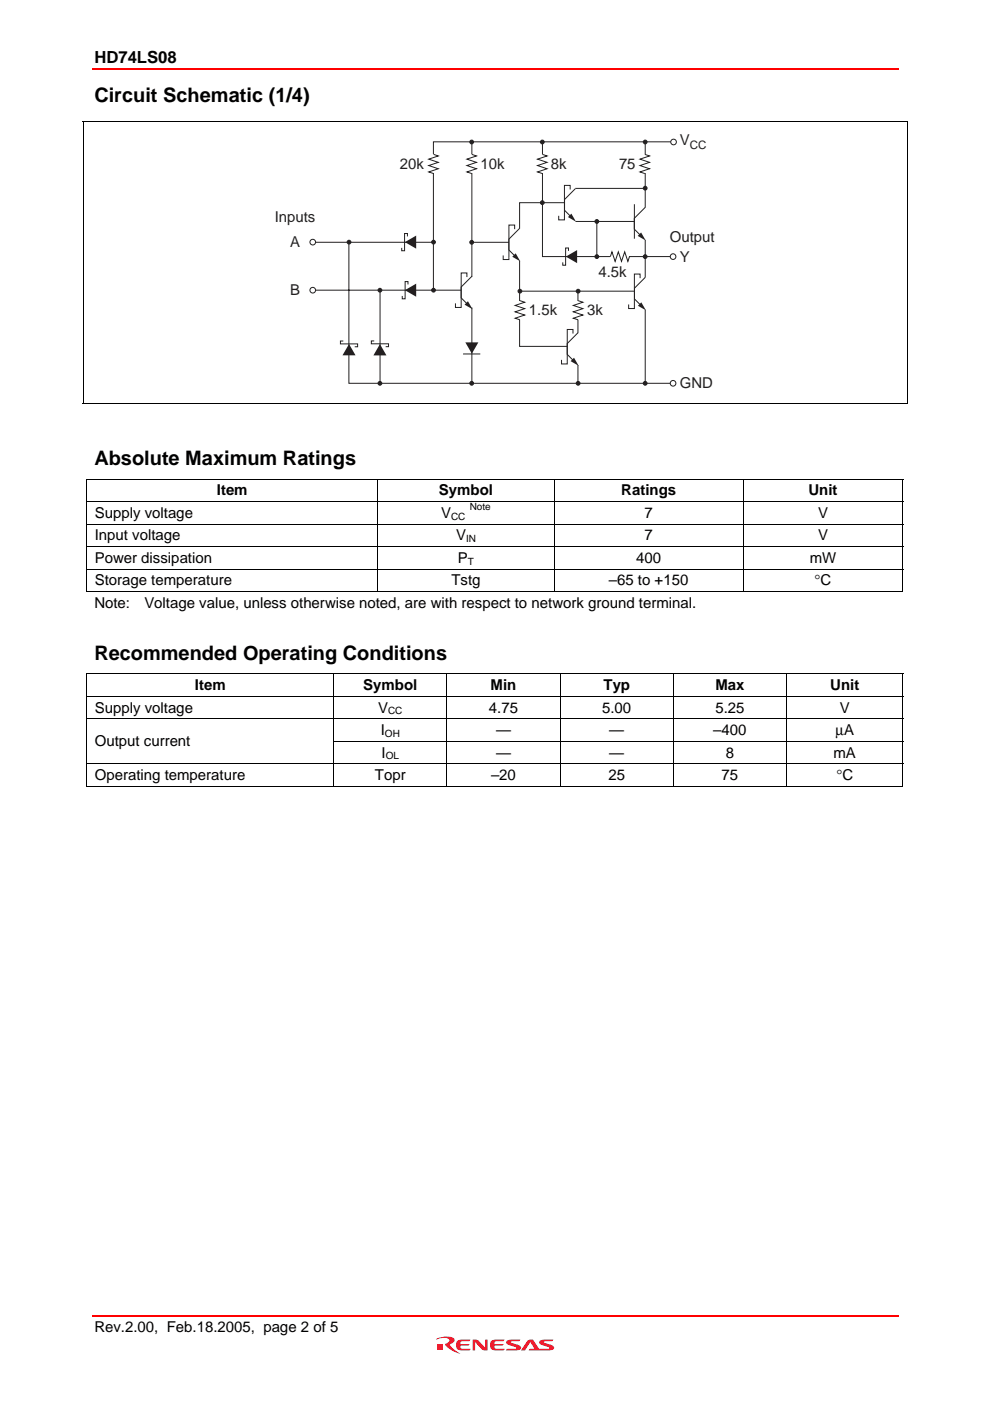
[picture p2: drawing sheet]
<svg xmlns="http://www.w3.org/2000/svg" width="210mm" height="297mm" viewBox="0 0 210 297" stroke-linecap="round" stroke-linejoin="round" font-family="sans-serif">
<path d="M19.5 14.6h171.1M19.5 279h171.1" fill="none" stroke="#f00" stroke-width=".34"/>
<g fill="#ee1b2d">
<path d="M100.2 284a1.38 1.38 0 0 1 1.3 .3l1.4 1.4v-1.7h.5v2.3a1.34 1.34 0 0 1-1.3-.3l-1.4-1.4v1.7h-.5z"/>
<path d="M96.9 284.3l.6-.2 2.2-.1-.2 .3-1.7 .1-.2 .4v.2h2l-.3 .3h-1.7l.1 .5 .2 .1 1.9 .1-.3 .3a3.3 3.3 0 0 1-2.6-.3l-.2-.5z"/>
<path d="M104.1 284.3l.6-.2 2.3-.1-.2 .3-1.8 .1-.2 .4v.2h2l-.3 .3h-1.7l.1 .5 .2 .1 1.9 .1-.3 .3a3.3 3.3 0 0 1-2.6-.3l-.1-.5z"/>
<path d="M107.4 284.4l.5-.3 2.4-.1-.2 .3-1.8 .1v.2l.5 .2a1.91 1.91 0 0 1 1.7 .9l-.3 .4-.3 .2h-2.6l.2-.3 2-.1v-.2l-.4-.2a1.91 1.91 0 0 1-1.8-.9z"/>
<path d="M111.9 284.2l1.1-.2 1.3 2 2.2-.1v-.2l-.4-.2a1.91 1.91 0 0 1-1.8-.9l.3-.4 .3-.1 2.4-.1-.2 .3-1.8 .1v.2l.5 .2a1.91 1.91 0 0 1 1.7 .9l-.3 .4-.3 .2h-4.8l.2-.3h1l-.8-1.4-1.2 1.7h-.8z"/>
<path d="M92.7 285.1h1.1v1.1h-1.1z"/>
<path d="M92.5 283.8h.1a4.4 4.4 0 0 1 3.6-.1 .85 .85 0 0 1-.7 1.3 3.2 3.2 0 0 0 2.1 2 5 5 0 0 1-3.2-2l.1-.1a.89 .89 0 0 0 .8-.8 2.34 2.34 0 0 0-2.6-.1l-.2 .1z"/>
</g>
<circle cx="126.5" cy="54.4" r=".4" fill="#231f20"/>
<circle cx="126.5" cy="54.4" r=".4" fill="none" stroke="#231f20" stroke-width=".21"/>
<circle cx="126.5" cy="47" r=".4" fill="#231f20"/>
<circle cx="126.5" cy="47" r=".4" fill="none" stroke="#231f20" stroke-width=".21"/>
<circle cx="136.8" cy="54.4" r=".4" fill="#231f20"/>
<circle cx="136.8" cy="54.4" r=".4" fill="none" stroke="#231f20" stroke-width=".21"/>
<circle cx="100" cy="30.1" r=".4" fill="#231f20"/>
<circle cx="100" cy="30.1" r=".4" fill="none" stroke="#231f20" stroke-width=".21"/>
<circle cx="74" cy="51.3" r=".4" fill="#231f20"/>
<circle cx="74" cy="51.3" r=".4" fill="none" stroke="#231f20" stroke-width=".21"/>
<circle cx="115" cy="30.1" r=".4" fill="#231f20"/>
<circle cx="115" cy="30.1" r=".4" fill="none" stroke="#231f20" stroke-width=".21"/>
<circle cx="80.6" cy="61.5" r=".4" fill="#231f20"/>
<circle cx="80.6" cy="61.5" r=".4" fill="none" stroke="#231f20" stroke-width=".21"/>
<circle cx="136.8" cy="30.1" r=".4" fill="#231f20"/>
<circle cx="136.8" cy="30.1" r=".4" fill="none" stroke="#231f20" stroke-width=".21"/>
<circle cx="91.9" cy="61.5" r=".4" fill="#231f20"/>
<circle cx="91.9" cy="61.5" r=".4" fill="none" stroke="#231f20" stroke-width=".21"/>
<circle cx="100" cy="81.3" r=".4" fill="#231f20"/>
<circle cx="100" cy="81.3" r=".4" fill="none" stroke="#231f20" stroke-width=".21"/>
<circle cx="91.9" cy="51.3" r=".4" fill="#231f20"/>
<circle cx="91.9" cy="51.3" r=".4" fill="none" stroke="#231f20" stroke-width=".21"/>
<circle cx="110.2" cy="61.7" r=".4" fill="#231f20"/>
<circle cx="110.2" cy="61.7" r=".4" fill="none" stroke="#231f20" stroke-width=".21"/>
<circle cx="136.8" cy="39.9" r=".4" fill="#231f20"/>
<circle cx="136.8" cy="39.9" r=".4" fill="none" stroke="#231f20" stroke-width=".21"/>
<circle cx="122.6" cy="61.7" r=".4" fill="#231f20"/>
<circle cx="122.6" cy="61.7" r=".4" fill="none" stroke="#231f20" stroke-width=".21"/>
<circle cx="122.6" cy="81.3" r=".4" fill="#231f20"/>
<circle cx="122.6" cy="81.3" r=".4" fill="none" stroke="#231f20" stroke-width=".21"/>
<circle cx="115" cy="43" r=".4" fill="#231f20"/>
<circle cx="115" cy="43" r=".4" fill="none" stroke="#231f20" stroke-width=".21"/>
<circle cx="136.8" cy="81.3" r=".4" fill="#231f20"/>
<circle cx="136.8" cy="81.3" r=".4" fill="none" stroke="#231f20" stroke-width=".21"/>
<circle cx="100" cy="51.4" r=".4" fill="#231f20"/>
<circle cx="100" cy="51.4" r=".4" fill="none" stroke="#231f20" stroke-width=".21"/>
<circle cx="80.6" cy="81.3" r=".4" fill="#231f20"/>
<circle cx="80.6" cy="81.3" r=".4" fill="none" stroke="#231f20" stroke-width=".21"/>
<g fill="#231f20">
<path d="M85.8 61.5l2.4-1.4v2.8z"/>
<path d="M85.8 51.3l2.4-1.3v2.7z"/>
</g>
<path d="M99 58.7v-.8h-1.2v7.3h-1.2v-.9M109.1 48.6v-.9h-1.2v7.3h-1.2v-.8M120.9 40.2v-.9h-1.2v7.3h-1.2v-.8M134.5 43.3v7.3M135.7 59v-.9h-1.2v7.3h-1.2v-.8M121.5 70.7v-.8h-1.2v7.3h-1.2v-.9" fill="none" stroke="#231f20" stroke-width=".21"/>
<path d="M120 54.4l2.4-1.4v2.8z" fill="#231f20"/>
<path d="M120.5 53.2v-.6h-.6v3.6h-.6v-.6" fill="none" stroke="#231f20" stroke-width=".21"/>
<path d="M80.6 73l1.3 2.4h-2.7z" fill="#231f20"/>
<path d="M79.3 72.3h-.6v.6h3.7v.6h-.6" fill="none" stroke="#231f20" stroke-width=".21"/>
<path d="M98.7 72.6h2.7l-1.4 2.4z" fill="#231f20"/>
<path d="M98.2 75h3.6" fill="none" stroke="#231f20" stroke-width=".21"/>
<path d="M74 72.9l1.4 2.4h-2.8z" fill="#231f20"/>
<path d="M86.4 50.1v-.6h-.6v3.7h-.6v-.6M72.8 72.3h-.6v.6h3.6v.6h-.6M86.5 60.3v-.6h-.6v3.7h-.6v-.7" fill="none" stroke="#231f20" stroke-width=".21"/>
<path d="M136.1 63.5l2 3.4-3.5-2z" fill="#fff"/>
<path d="M136.8 58.8l-2.3 2.3v2.3l1.4 1.3" fill="none" stroke="#231f20" stroke-width=".21"/>
<path d="M136 64.1l1 1.7-1.7-1z" fill="#231f20"/>
<path d="M121.8 75.2l2 3.5-3.4-2z" fill="#fff"/>
<path d="M122.5 70.6l-2.2 2.2v2.3l1.3 1.4" fill="none" stroke="#231f20" stroke-width=".21"/>
<path d="M121.7 75.8l1 1.8-1.7-1z" fill="#231f20"/>
<path d="M99.3 63.3l2 3.4-3.4-2z" fill="#fff"/>
<path d="M100 58.6l-2.2 2.3v2.2l1.3 1.4" fill="none" stroke="#231f20" stroke-width=".21"/>
<path d="M99.2 63.9l1 1.7-1.7-1z" fill="#231f20"/>
<path d="M109.5 53.1l1.9 3.4-3.4-2z" fill="#fff"/>
<path d="M110.2 48.4l-2.3 2.3v2.3l1.3 1.3" fill="none" stroke="#231f20" stroke-width=".21"/>
<path d="M109.3 53.7l1 1.7-1.7-1z" fill="#231f20"/>
<path d="M121.3 44.7l1.9 3.4-3.4-2z" fill="#fff"/>
<path d="M122 40l-2.3 2.3v2.3l1.3 1.3" fill="none" stroke="#231f20" stroke-width=".21"/>
<path d="M121.1 45.3l1 1.7-1.7-1z" fill="#231f20"/>
<path d="M136 48.7l2 3.4-3.4-2z" fill="#fff"/>
<path d="M136.8 44l-2.3 2.3v2.3l1.3 1.3" fill="none" stroke="#231f20" stroke-width=".21"/>
<path d="M135.9 49.3l1 1.7-1.7-1z" fill="#231f20"/>
<g fill="none" stroke="#231f20" stroke-width=".21">
<path d="M100 30.1v28.6M115 30.1v24.3h27.7M122 39.9h14.8M136.8 30.1v14M142.7 30.1h-50.8v31.7M66.3 51.4h25.6M74 51.4v29.9h68.7M100 51.4h7.9M110.2 55.3v18.1h10.1M119.7 43h-9.5v5.5M122 47h12.5M126.5 47v7.4"/>
<path d="M136.8 50.9v7.9M66.3 61.5h31.5M80.6 61.5v19.8M100 65.2v16.1M110.2 61.7h24.2M122.5 61.7v8.9M122.5 77.4v3.9M136.8 65.7v15.6"/>
</g>
<circle cx="142.7" cy="54.4" r=".6" fill="#fff"/>
<circle cx="142.7" cy="54.4" r=".6" fill="none" stroke="#231f20" stroke-width=".21"/>
<path d="M129.5 53.4h3.9v2h-3.9z" fill="#fff"/>
<path d="M133.5 54.4l-.4 1-.6-2-.7 2-.7-2-.7 2-.7-2-.3 1" fill="none" stroke="#231f20" stroke-width=".21"/>
<path d="M121.6 63.8h2v3.9h-2z" fill="#fff"/>
<path d="M122.6 63.7l1 .4-2 .7 2 .6-2 .7 2 .7-2 .7 1 .3" fill="none" stroke="#231f20" stroke-width=".21"/>
<path d="M109.3 63.8h1.9v3.9h-1.9z" fill="#fff"/>
<path d="M110.2 63.7l1 .4-2 .7 2 .6-2 .7 2 .7-2 .7 1.1 .3" fill="none" stroke="#231f20" stroke-width=".21"/>
<circle cx="142.8" cy="30.1" r=".6" fill="#fff"/>
<circle cx="142.8" cy="30.1" r=".6" fill="none" stroke="#231f20" stroke-width=".21"/>
<path d="M99 32.8h2v3.9h-2z" fill="#fff"/>
<path d="M100 32.7l1 .4-2 .6 2 .7-2 .7 2 .7-2 .7 1 .3" fill="none" stroke="#231f20" stroke-width=".21"/>
<path d="M114 32.8h2v3.9h-2z" fill="#fff"/>
<path d="M115 32.7l1 .4-2 .6 2 .7-2 .7 2 .7-2 .7 1 .3" fill="none" stroke="#231f20" stroke-width=".21"/>
<path d="M135.7 32.8h2v3.9h-2z" fill="#fff"/>
<path d="M136.7 32.7l1 .4-2 .6 2 .7-2 .7 2 .7-2 .7 1 .3" fill="none" stroke="#231f20" stroke-width=".21"/>
<circle cx="66.3" cy="61.5" r=".6" fill="#fff"/>
<circle cx="66.3" cy="61.5" r=".6" fill="none" stroke="#231f20" stroke-width=".21"/>
<circle cx="66.3" cy="51.3" r=".6" fill="#fff"/>
<circle cx="66.3" cy="51.3" r=".6" fill="none" stroke="#231f20" stroke-width=".21"/>
<path d="M90.9 32.8h2v3.9h-2z" fill="#fff"/>
<path d="M91.9 32.7l1 .4-2 .6 2 .7-2 .7 2 .7-2 .7 1 .3" fill="none" stroke="#231f20" stroke-width=".21"/>
<circle cx="142.7" cy="81.3" r=".6" fill="#fff"/>
<circle cx="142.7" cy="81.3" r=".6" fill="none" stroke="#231f20" stroke-width=".21"/>
<path d="M17.5 25.7h.2v.2h-.2zM192.3 25.7h.2v.2h-.2zM17.5 85.5h.2v.1h-.2zM192.3 85.5h.2v.1h-.2zM18.3 101.5h.2v.2h-.2zM191.4 101.5h.1v.2h-.1zM191.4 125.3h.1v.2h-.1zM18.3 142.8h.2v.2h-.2zM18.3 157.1h.2v.1h-.2zM191.4 142.8h.1v.2h-.1zM191.4 166.6h.1v.2h-.1z" fill="#000"/>
<g fill="none" stroke="#000" stroke-width=".21">
<path d="M17.5 25.8h175M17.6 25.9v59.6M192.4 25.9v59.6M17.5 85.6h175M18.3 101.6h173.2M18.3 106.4h173.2M18.3 111.1h173.2M18.3 115.9h173.2M18.4 101.7v4.6M18.4 106.4v4.6M18.4 111.2v4.6M18.4 116v4.6"/>
<path d="M80.1 101.7v4.6M80.1 106.4v4.6M80.1 111.2v4.6M80.1 116v4.6M117.5 101.7v4.6M117.5 106.4v4.6M117.5 111.2v4.6M117.5 116v4.6M157.5 101.7v4.6M157.5 106.4v4.6M157.5 111.2v4.6M157.5 116v4.6"/>
<path d="M191.5 101.7v4.6M191.5 106.4v4.6M191.5 111.2v4.6M191.5 116v4.6M18.3 120.7h173.2M18.3 125.4h61.7M18.4 120.7v4.8M80.1 120.7v4.8M80.1 125.4h37.4M117.5 120.7v4.8M117.6 125.4h39.9M157.5 120.7v4.8"/>
<path d="M157.6 125.4h33.8M191.5 120.7v4.8M18.3 142.9h173.2M18.3 147.6h173.2M18.3 152.4h173.2M18.4 143v4.6M18.4 147.7v4.6M18.4 152.5v4.6M18.4 157.2v4.6M70.7 157.2h120.8M70.8 143v4.6M70.8 147.7v4.6"/>
<path d="M70.8 152.5v4.6M70.8 157.2v4.6M94.8 143v4.6M94.8 147.7v4.6M94.8 152.5v4.6M94.8 157.2v4.6M118.8 143v4.6M118.8 147.7v4.6M118.8 152.5v4.6M118.8 157.2v4.6M142.8 143v4.6M142.8 147.7v4.6"/>
<path d="M142.8 152.5v4.6M142.8 157.2v4.6M166.8 143v4.6M166.8 147.7v4.6M166.8 152.5v4.6M166.8 157.2v4.6M191.5 143v4.6M191.5 147.7v4.6M191.5 152.5v4.6M191.5 157.2v4.6M18.3 161.9h173.2M18.3 166.7h52.4"/>
<path d="M18.4 162v4.8M70.8 162v4.8M70.8 166.7h23.9M94.8 162v4.8M94.8 166.7h23.9M118.8 162v4.8M118.9 166.7h23.8M142.8 162v4.8M142.9 166.7h23.8M166.8 162v4.8M166.9 166.7h24.5M191.5 162v4.8"/>
</g>
<g font-size="4.2">
<text x="20" y="21.7">Circuit Schematic (1/4)</text>
<text x="20" y="98.6">Absolute Maximum Ratings</text>
<text x="20" y="139.8">Recommended Operating Conditions</text>
</g>
<text font-size="3.5" x="20" y="13.3">HD74LS08</text>
<g font-size="3.2" fill="#231f20">
<text x="84.8" y="35.7">20k</text>
<text x="101.9" y="35.7">10k</text>
<text x="116.8" y="35.7">8k</text>
<text x="131.2" y="35.7">75</text>
<text x="144.1" y="30.8">V</text>
<text x="58.3" y="47.1">Inputs</text>
<text x="61.5" y="52.4">A</text>
<text x="142" y="51.3">Output</text>
<text x="126.9" y="58.8">4.5k</text>
<text x="144.1" y="55.6">Y</text>
<text x="61.5" y="62.5">B</text>
<text x="112.2" y="66.9">1.5k</text>
<text x="124.5" y="66.9">3k</text>
<text x="144.1" y="82.3">GND</text>
</g>
<g font-size="3.2">
<text x="46" y="105.1">Item</text>
<text x="93.1" y="105.1">Symbol</text>
<text x="131.7" y="105.1">Ratings</text>
<text x="171.4" y="105.1">Unit</text>
<text x="20.1" y="109.8">Supply voltage</text>
<text x="93.5" y="109.8">V</text>
<text x="136.7" y="109.8">7</text>
<text x="173.4" y="109.8">V</text>
<text x="20.1" y="114.6">Input voltage</text>
<text x="20.1" y="119.3">Power dissipation</text>
<text x="96.7" y="114.6">V</text>
<text x="97.1" y="119.3">P</text>
<text x="134.9" y="119.3">400</text>
<text x="136.7" y="114.6">7</text>
<text x="171.7" y="119.3">mW</text>
<text x="173.4" y="114.6">V</text>
<text x="20.1" y="124.1">Storage temperature</text>
<text x="95.7" y="124.1">Tstg</text>
<text x="129.1" y="124.1">–65 to +150</text>
<text x="172.7" y="124.1">°C</text>
<text x="20" y="128.9">Note:</text>
<text x="30.6" y="128.9">Voltage value, unless otherwise noted, are with respect to network ground terminal.</text>
<text x="41.3" y="146.3">Item</text>
<text x="77" y="146.3">Symbol</text>
<text x="104" y="146.3">Min</text>
<text x="128" y="146.3">Typ</text>
<text x="151.7" y="146.3">Max</text>
<text x="176" y="146.3">Unit</text>
<text x="20.1" y="151.1">Supply voltage</text>
<text x="80.2" y="151.1">V</text>
<text x="80.7" y="155.9">I</text>
<text x="103.7" y="151.1">4.75</text>
<text x="105.2" y="155.9">—</text>
<text x="127.7" y="151.1">5.00</text>
<text x="129.2" y="155.9">—</text>
<text x="151.2" y="155.9">–400</text>
<text x="151.7" y="151.1">5.25</text>
<text x="177.1" y="155.9">µA</text>
<text x="178.1" y="151.1">V</text>
<text x="20.1" y="158.1">Output current</text>
<text x="80.9" y="160.6">I</text>
<text x="105.2" y="160.6">—</text>
<text x="129.2" y="160.6">—</text>
<text x="153.9" y="160.6">8</text>
<text x="176.7" y="160.6">mA</text>
<text x="20.1" y="165.4">Operating temperature</text>
<text x="79.5" y="165.4">Topr</text>
<text x="104.1" y="165.4">–20</text>
<text x="129" y="165.4">25</text>
<text x="153" y="165.4">75</text>
<text x="177.3" y="165.4">°C</text>
<text x="20" y="282.4">Rev.2.00, Feb.18.2005, page 2 of 5</text>
</g>
<text font-size="2.5" fill="#231f20" x="146.3" y="31.5">CC</text>
<g font-size="2.1">
<text x="95.7" y="110.2">CC</text>
<text x="99.6" y="108.2">Note</text>
<text x="98.8" y="114.9">IN</text>
<text x="99.2" y="119.7">T</text>
<text x="82.3" y="151.4">CC</text>
<text x="81.6" y="156.2">OH</text>
<text x="81.8" y="161">OL</text>
</g>
</svg>
